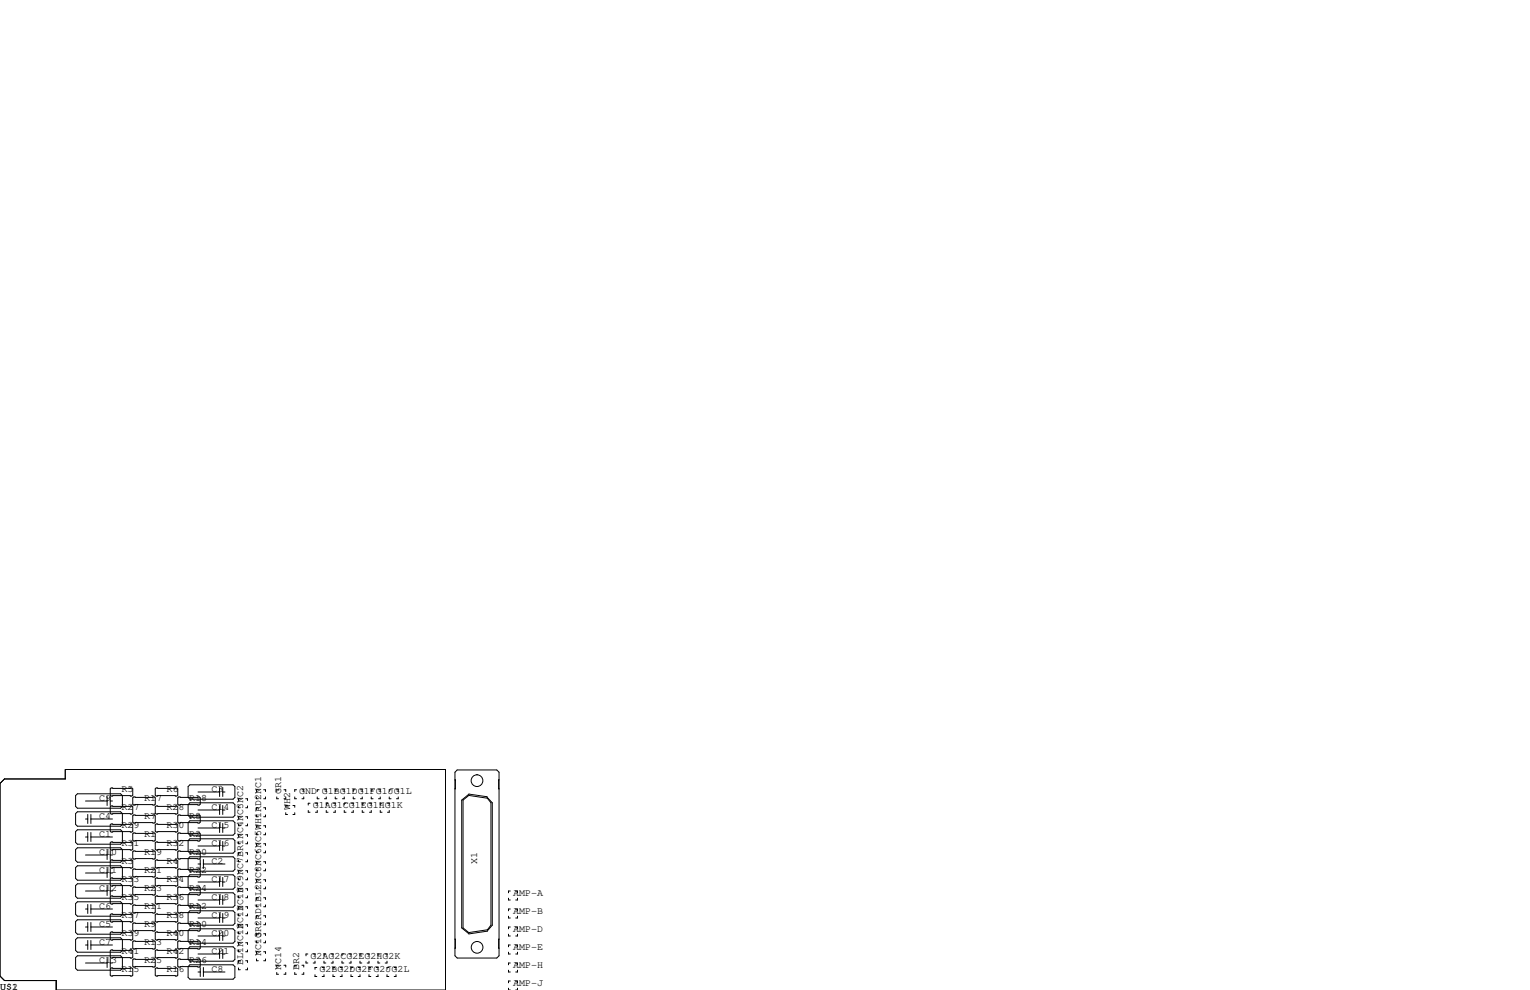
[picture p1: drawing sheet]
<svg xmlns="http://www.w3.org/2000/svg" width="432mm" height="279mm" viewBox="0 0 432 279" stroke-linecap="round" stroke-linejoin="round" font-family="sans-serif">
<g fill="none" stroke="#000" stroke-width=".28">
<path d="M128.4 217.9l.6-.6h11.2l.6 .6v51.8l-.6 .7h-11.2l-.6-.7zM0 221.1l1.3-1.3h17.1v-2.6h107.3v62.2h-109.8v-2.7h-14.6l-1.3-1.2zM21.8 234.2h12.2l.5 .5v3l-.5 .6h-12.2l-.5-.6v-3zM21.8 224h12.2l.5 .5v3.1l-.5 .5h-12.2l-.5-.5v-3.1zM21.8 229.1h12.2l.5 .5v3.1l-.5 .5h-12.2l-.5-.5v-3.1zM21.8 239.3h12.2l.5 .5v3l-.5 .5h-12.2l-.5-.5v-3zM24.1 236.2h.7M24.1 231.1h.7M24.1 226.1h6.1M24.8 229.9v2.5M24.8 234.9v2.6M25.7 229.9v2.5"/>
<path d="M25.7 234.9v2.6M25.7 236.2h6.1M25.7 231.1h6.1M30.2 224.8v2.5M31.1 224.8v2.5M31.1 226.1h.7M31.4 222.4h5.8l.3 .2v1.8l-.3 .3h-5.8l-.3-.3v-1.8zM31.4 227.5h5.8l.3 .2v1.8l-.3 .2h-5.8l-.3-.2v-1.8zM31.4 232.5h5.8l.3 .3v1.8l-.3 .2h-5.8l-.3-.2v-1.8zM31.4 237.6h5.8l.3 .3v1.7l-.3 .3h-5.8l-.3-.3v-1.7zM37.7 235.1h5.9l.2 .2v1.8l-.2 .3h-5.9l-.2-.3v-1.8zM37.7 224.9h5.9l.2 .3v1.7l-.2 .3h-5.9l-.2-.3v-1.7z"/>
<path d="M37.7 230h5.9l.2 .3v1.7l-.2 .3h-5.9l-.2-.3v-1.7zM44.1 222.4h5.8l.3 .2v1.8l-.3 .3h-5.8l-.3-.3v-1.8zM44.1 227.5h5.8l.3 .2v1.8l-.3 .2h-5.8l-.3-.2v-1.8zM44.1 232.5h5.8l.3 .3v1.8l-.3 .2h-5.8l-.3-.2v-1.8zM44.1 237.6h5.8l.3 .3v1.7l-.3 .3h-5.8l-.3-.3v-1.7zM50.4 235.1h5.9l.2 .2v1.8l-.2 .3h-5.9l-.2-.3v-1.8zM50.4 224.9h5.9l.2 .3v1.7l-.2 .3h-5.9l-.2-.3v-1.7zM50.4 230h5.9l.2 .3v1.7l-.2 .3h-5.9l-.2-.3v-1.7zM53.6 221.5h12.2l.5 .5v3l-.5 .6h-12.2l-.5-.6v-3zM53.6 226.6h12.2l.5 .5v3l-.5 .5h-12.2l-.5-.5v-3zM53.6 231.6h12.2l.5 .6v3l-.5 .5h-12.2l-.5-.5v-3zM53.6 236.7h12.2l.5 .5v3.1l-.5 .5h-12.2l-.5-.5v-3.1z"/>
<path d="M55.9 223.5h6.1M55.9 228.6h6.1M55.9 233.7h6.1M55.9 238.8h6.1M62 222.2v2.6M62 227.3v2.6M62 232.4v2.5M62 237.5v2.5M62.9 222.2v2.6M62.9 227.3v2.6M62.9 232.4v2.5M62.9 237.5v2.5"/>
<path d="M62.9 223.5h.6M62.9 228.6h.6M62.9 233.7h.6M62.9 238.8h.6M67.3 232.5v.5h.5M67.3 227.5v.5h.5M67.3 237.6v.5h.5M67.8 235.6h-.5v.5M67.8 225.4h-.5v.5M67.8 230.5h-.5v.5M69.3 235.6h.6v.5M69.3 225.4h.6v.5"/>
<path d="M69.3 230.5h.6v.5M69.9 232.5v.5h-.6M69.9 227.5v.5h-.6M69.9 237.6v.5h-.6M72.4 235.1v.5h.5M72.4 224.9v.5h.5M72.4 230v.5h.5M72.9 233h-.5v.6M72.9 222.9h-.5v.5M72.9 228h-.5v.5M72.9 238.1h-.5v.5M74.4 222.9h.5v.5"/>
<path d="M74.4 228h.5v.5M74.4 233h.5v.6M74.4 238.1h.5v.5M74.9 235.1v.5h-.5M74.9 224.9v.5h-.5M74.9 230v.5h-.5M78.1 224.9v.5h.5M78.6 222.9h-.5v.5M80.1 222.9h.5v.5M80.6 224.9v.5h-.5M80.6 229.4v.5h.6M81.2 227.3h-.6v.5"/>
<path d="M82.7 227.3h.5v.5M83.2 224.9v.5h.5M83.2 229.4v.5h-.5M83.7 222.9h-.5v.5M85.2 222.9h.5v.5M85.7 224.9v.5h-.5M87 228.7v.5h.5M87.5 226.7h-.5v.5M89 226.7h.5v.5M89.5 224.9v.5h.5M89.5 228.7v.5h-.5M90 222.9h-.5v.5"/>
<path d="M91.6 222.9h.5v.5M92.1 228.7v.5h.5M92.1 224.9v.5h-.5M92.6 226.7h-.5v.5M94.1 226.7h.5v.5M94.6 228.7v.5h-.5M94.6 224.9v.5h.5M95.1 222.9h-.5v.5M96.6 222.9h.6v.5M97.2 228.7v.5h.5M97.2 224.9v.5h-.6M97.7 226.7h-.5v.5"/>
<path d="M99.2 226.7h.5v.5M99.7 228.7v.5h-.5M99.7 224.9v.5h.5M100.2 222.9h-.5v.5M101.7 222.9h.5v.5M102.2 228.7v.5h.5M102.2 224.9v.5h-.5M102.7 226.7h-.5v.5M104.3 226.7h.5v.5M104.8 228.7v.5h-.5M104.8 224.9v.5h.5M105.3 222.9h-.5v.5"/>
<path d="M106.8 222.9h.5v.5M107.3 228.7v.5h.5M107.3 224.9v.5h-.5M107.8 226.7h-.5v.5M109.3 226.7h.6v.5M109.9 228.7v.5h-.6M109.9 224.9v.5h.5M110.4 222.9h-.5v.5M111.9 222.9h.5v.5M112.4 224.9v.5h-.5M128.4 220.1v2.5M130.7 225.8l1.6-1.3 5.2 .8 1.1 1.3v34.5l-1 1.3-5.3 .8-1.6-1.3z"/>
<path d="M132.3 224.1l5.2 .8M132.4 224.1l-2.1 1.7v36.1l2.1 1.7M137.3 224.8l1.6 1.8v34.5l-1.5 1.7M140.8 220.1v2.5M21.8 244.3h12.2l.5 .6v3l-.5 .5h-12.2l-.5-.5v-3zM21.8 249.4h12.2l.5 .5v3.1l-.5 .5h-12.2l-.5-.5v-3.1zM21.8 254.5h12.2l.5 .5v3.1l-.5 .5h-12.2l-.5-.5v-3.1zM21.8 259.6h12.2l.5 .5v3l-.5 .6h-12.2l-.5-.6v-3zM24.1 256.5h.7M24.1 241.3h6.1M24.1 246.4h6.1M24.1 251.5h6.1"/>
<path d="M24.8 255.3v2.5M25.7 255.3v2.5M25.7 256.5h6.1M30.2 240v2.6M30.2 245.1v2.5M30.2 250.2v2.5M31.1 240v2.6M31.1 245.1v2.5M31.1 250.2v2.5M31.1 241.3h.7M31.1 246.4h.7M31.1 251.5h.7"/>
<path d="M31.4 242.7h5.8l.3 .3v1.7l-.3 .3h-5.8l-.3-.3v-1.7zM31.4 247.8h5.8l.3 .2v1.8l-.3 .3h-5.8l-.3-.3v-1.8zM31.4 252.9h5.8l.3 .2v1.8l-.3 .2h-5.8l-.3-.2v-1.8zM31.4 257.9h5.8l.3 .3v1.8l-.3 .2h-5.8l-.3-.2v-1.8zM37.5 245.5l.2-.3h5.9l.2 .3v1.8l-.2 .2h-5.9l-.2-.2zM37.5 250.6l.2-.3h5.9l.2 .3v1.7l-.2 .3h-5.9l-.2-.3zM37.5 255.7l.2-.3h5.9l.2 .3v1.7l-.2 .3h-5.9l-.2-.3zM37.7 240.2h5.9l.2 .2v1.8l-.2 .2h-5.9l-.2-.2v-1.8zM43.8 248l.3-.2h5.8l.3 .2v1.8l-.3 .3h-5.8l-.3-.3zM43.8 253.1l.3-.2h5.8l.3 .2v1.8l-.3 .2h-5.8l-.3-.2zM43.8 258.2l.3-.3h5.8l.3 .3v1.8l-.3 .2h-5.8l-.3-.2zM44.1 242.7h5.8l.3 .3v1.7l-.3 .3h-5.8l-.3-.3v-1.7z"/>
<path d="M50.2 245.5l.2-.3h5.9l.2 .3v1.8l-.2 .2h-5.9l-.2-.2zM50.2 250.6l.2-.3h5.9l.2 .3v1.7l-.2 .3h-5.9l-.2-.3zM50.2 255.7l.2-.3h5.9l.2 .3v1.7l-.2 .3h-5.9l-.2-.3zM50.4 240.2h5.9l.2 .2v1.8l-.2 .2h-5.9l-.2-.2v-1.8zM53.6 241.8h12.2l.5 .5v3.1l-.5 .5h-12.2l-.5-.5v-3.1zM53.6 246.9h12.2l.5 .5v3l-.5 .6h-12.2l-.5-.6v-3zM53.6 252h12.2l.5 .5v3l-.5 .5h-12.2l-.5-.5v-3zM53.6 257h12.2l.5 .6v3l-.5 .5h-12.2l-.5-.5v-3zM55.9 243.8h.6M55.9 248.9h6.1M55.9 254h6.1M55.9 259.1h6.1"/>
<path d="M56.5 242.6v2.5M57.4 242.6v2.5M57.4 243.8h6.1M62 247.6v2.6M62 252.7v2.6M62 257.8v2.5M62.9 247.6v2.6M62.9 252.7v2.6M62.9 257.8v2.5M62.9 248.9h.6M62.9 254h.6M62.9 259.1h.6"/>
<path d="M67.3 242.7v.5h.5M67.3 247.8v.5h.5M67.3 252.9v.5h.5M67.3 257.9v.5h.5M67.8 240.7h-.5v.5M67.8 245.7h-.5v.6M67.8 250.8h-.5v.5M67.8 255.9h-.5v.5M69.3 240.7h.6v.5M69.3 245.7h.6v.6M69.3 250.8h.6v.5M69.3 255.9h.6v.5"/>
<path d="M69.9 242.7v.5h-.6M69.9 247.8v.5h-.6M69.9 252.9v.5h-.6M69.9 257.9v.5h-.6M72.4 240.2v.5h.5M72.4 245.2v.5h.5M72.4 250.3v.5h.5M72.4 255.4v.5h.5M72.9 243.2h-.5v.5M72.9 248.3h-.5v.5M72.9 253.4h-.5v.5M72.9 258.4h-.5v.6"/>
<path d="M74.4 243.2h.5v.5M74.4 248.3h.5v.5M74.4 253.4h.5v.5M74.4 258.4h.5v.6M74.9 240.2v.5h-.5M74.9 245.2v.5h-.5M74.9 250.3v.5h-.5M74.9 255.4v.5h-.5M143.5 253.5v.5h.5M143.5 258.6v.5h.5M144 256.5h-.5v.5M144 251.5h-.5v.5"/>
<path d="M145.5 256.5h.6v.5M145.5 251.5h.6v.5M146.1 253.5v.5h-.6M146.1 258.6v.5h-.6M21.8 264.7h12.2l.5 .5v3l-.5 .5h-12.2l-.5-.5v-3zM21.8 269.7h12.2l.5 .6v3l-.5 .5h-12.2l-.5-.5v-3zM24.1 271.8h6.1M24.1 261.6h.7M24.1 266.7h.7M24.8 260.3v2.6M24.8 265.4v2.6M25.7 260.3v2.6"/>
<path d="M25.7 265.4v2.6M25.7 261.6h6.1M25.7 266.7h6.1M30.2 270.5v2.5M31.1 270.5v2.5M31.1 271.8h.7M31.4 263h5.8l.3 .3v1.7l-.3 .3h-5.8l-.3-.3v-1.7zM31.4 268.1h5.8l.3 .3v1.7l-.3 .3h-5.8l-.3-.3v-1.7zM31.4 273.2h5.8l.3 .2v1.8l-.3 .3h-5.8l-.3-.3v-1.8zM37.5 260.7l.2-.2h5.9l.2 .2v1.8l-.2 .3h-5.9l-.2-.3zM37.5 265.8l.2-.2h5.9l.2 .2v1.8l-.2 .2h-5.9l-.2-.2zM37.5 270.9l.2-.3h5.9l.2 .3v1.8l-.2 .2h-5.9l-.2-.2z"/>
<path d="M43.8 263.3l.3-.3h5.8l.3 .3v1.7l-.3 .3h-5.8l-.3-.3zM43.8 268.4l.3-.3h5.8l.3 .3v1.7l-.3 .3h-5.8l-.3-.3zM43.8 273.4l.3-.2h5.8l.3 .2v1.8l-.3 .3h-5.8l-.3-.3zM50.2 260.7l.2-.2h5.9l.2 .2v1.8l-.2 .3h-5.9l-.2-.3zM50.2 265.8l.2-.2h5.9l.2 .2v1.8l-.2 .2h-5.9l-.2-.2zM50.2 270.9l.2-.3h5.9l.2 .3v1.8l-.2 .2h-5.9l-.2-.2zM53.6 262.1h12.2l.5 .5v3.1l-.5 .5h-12.2l-.5-.5v-3.1zM53.6 267.2h12.2l.5 .5v3.1l-.5 .5h-12.2l-.5-.5v-3.1zM53.6 272.3h12.2l.5 .5v3l-.5 .6h-12.2l-.5-.6v-3zM55.9 269.2h6.1M55.9 274.3h.6M55.9 264.2h6.1"/>
<path d="M56.5 273v2.6M57.4 273v2.6M57.4 274.3h6.1M62 262.9v2.5M62 268v2.5M62.9 269.2h.6M62.9 262.9v2.5M62.9 268v2.5M62.9 264.2h.6M67.3 263v.5h.5M67.3 268.1v.5h.5M67.3 273.2v.5h.5"/>
<path d="M67.8 261h-.5v.5M67.8 266.1h-.5v.5M67.8 271.1h-.5v.6M69.3 261h.6v.5M69.3 266.1h.6v.5M69.3 271.1h.6v.6M69.9 263v.5h-.6M69.9 268.1v.5h-.6M69.9 273.2v.5h-.6M72.4 260.5v.5h.5M72.4 265.6v.5h.5M72.4 270.6v.5h.5"/>
<path d="M72.9 263.5h-.5v.5M72.9 268.6h-.5v.5M74.4 263.5h.5v.5M74.4 268.6h.5v.5M74.9 260.5v.5h-.5M74.9 265.6v.5h-.5M74.9 270.6v.5h-.5M78.1 274.4v.6h.5M78.6 272.4h-.5v.5M80.1 272.4h.5v.5M80.6 274.4v.6h-.5M83.2 274.4v.6h.5"/>
<path d="M83.7 272.4h-.5v.5M85.2 272.4h.5v.5M85.7 274.4v.6h-.5M86.4 271.3v.5h.5M86.9 269.2h-.5v.5M88.4 269.2h.5v.5M88.9 271.3v.5h-.5M88.9 275.1v.5h.5M89.4 273h-.5v.6M90.9 273h.5v.6M91.4 271.3v.5h.5M91.4 275.1v.5h-.5"/>
<path d="M91.9 269.2h-.5v.5M93.5 269.2h.5v.5M94 271.3v.5h-.5M94 275.1v.5h.5M94.5 273h-.5v.6M96 273h.5v.6M96.5 271.3v.5h.5M96.5 275.1v.5h-.5M97 269.2h-.5v.5M98.6 269.2h.5v.5M99.1 271.3v.5h-.5M99.1 275.1v.5h.5"/>
<path d="M99.6 273h-.5v.6M101.1 273h.5v.6M101.6 271.3v.5h.5M101.6 275.1v.5h-.5M102.1 269.2h-.5v.5M103.6 269.2h.5v.5M104.1 271.3v.5h-.5M104.1 275.1v.5h.5M104.6 273h-.5v.6M106.2 273h.5v.6M106.7 271.3v.5h.5M106.7 275.1v.5h-.5"/>
<path d="M107.2 269.2h-.5v.5M108.7 269.2h.5v.5M109.2 271.3v.5h-.5M109.2 275.1v.5h.5M109.7 273h-.5v.6M111.3 273h.5v.6M111.8 275.1v.5h-.5M128.4 265v2.6M137.6 262.8l-5.3 .8M140.8 265v2.6M143.5 278.9v.5h.5M143.5 268.7v.5h.5"/>
<path d="M143.5 273.8v.5h.5M143.5 263.7v.5h.5M144 271.8h-.5v.5M144 261.6h-.5v.5M144 266.7h-.5v.5M144 276.9h-.5v.5M145.5 271.8h.6v.5M145.5 261.6h.6v.5M145.5 266.7h.6v.5M145.5 276.9h.6v.5M146.1 278.9v.5h-.6M146.1 268.7v.5h-.6"/>
<path d="M146.1 273.8v.5h-.6M146.1 263.7v.5h-.6"/>
<circle cx="134.6" cy="220.3" r="1.65"/>
<circle cx="134.6" cy="267.4" r="1.65"/>
</g>
<g font-size="2.8">
<text x="27.9" y="226.1">C9</text>
<text x="34.3" y="223.5">R5</text>
<text x="40.6" y="226.1">R17</text>
<text x="47" y="223.5">R6</text>
<text x="53.3" y="226.1">R18</text>
<text x="59.7" y="223.5">C3</text>
<text x="79.4" y="224.2" transform="rotate(-90 79.4 224.2)">GR1</text>
<text x="84.5" y="224.2">GND G1BG1DG1FG1JG1L</text>
<text x="88.3" y="228">G1AG1CG1EG1HG1K</text>
<text x="27.9" y="231.1">C4</text>
<text x="34.3" y="228.6">R27</text>
<text x="34.3" y="233.7">R29</text>
<text x="40.6" y="231.1">R7</text>
<text x="47" y="228.6">R28</text>
<text x="47" y="233.7">R30</text>
<text x="53.3" y="231.1">R8</text>
<text x="59.7" y="228.6">C14</text>
<text x="59.7" y="233.7">C15</text>
<text x="81.9" y="228.6" transform="rotate(-90 81.9 228.6)">WH2</text>
<text x="27.9" y="236.2">C1</text>
<text x="34.3" y="238.8">R31</text>
<text x="40.6" y="236.2">R1</text>
<text x="47" y="238.8">R32</text>
<text x="53.3" y="236.2">R2</text>
<text x="59.7" y="238.8">C16</text>
<text x="27.9" y="241.3">C10</text>
<text x="34.3" y="243.8">R3</text>
<text x="40.6" y="241.3">R19</text>
<text x="47" y="243.8">R4</text>
<text x="53.3" y="241.3">R20</text>
<text x="59.7" y="243.8">C2</text>
<text x="134.6" y="243.8" transform="rotate(-90 134.6 243.8)">X1</text>
<text x="27.9" y="246.4">C11</text>
<text x="27.9" y="251.5">C12</text>
<text x="34.3" y="248.9">R33</text>
<text x="40.6" y="246.4">R21</text>
<text x="40.6" y="251.5">R23</text>
<text x="47" y="248.9">R34</text>
<text x="53.3" y="246.4">R22</text>
<text x="53.3" y="251.5">R24</text>
<text x="59.7" y="248.9">C17</text>
<text x="27.9" y="256.5">C6</text>
<text x="34.3" y="254">R35</text>
<text x="40.6" y="256.5">R11</text>
<text x="47" y="254">R36</text>
<text x="53.3" y="256.5">R12</text>
<text x="59.7" y="254">C18</text>
<text x="68.6" y="257.2" transform="rotate(-90 68.6 257.2)">NC10</text>
<text x="68.6" y="252.1" transform="rotate(-90 68.6 252.1)">NC9NC7BR1NC4NC3NC2</text>
<text x="144.8" y="252.7">AMP-A</text>
<text x="144.8" y="257.8">AMP-B</text>
<text x="27.9" y="261.6">C5</text>
<text x="34.3" y="259.1">R37</text>
<text x="40.6" y="261.6">R9</text>
<text x="47" y="259.1">R38</text>
<text x="53.3" y="261.6">R10</text>
<text x="59.7" y="259.1">C19</text>
<text x="68.6" y="262.3" transform="rotate(-90 68.6 262.3)">NC11</text>
<text x="144.8" y="262.9">AMP-D</text>
<text x="27.9" y="266.7">C7</text>
<text x="34.3" y="264.2">R39</text>
<text x="34.3" y="269.2">R41</text>
<text x="40.6" y="266.7">R13</text>
<text x="47" y="264.2">R40</text>
<text x="47" y="269.2">R42</text>
<text x="53.3" y="266.7">R14</text>
<text x="59.7" y="264.2">C20</text>
<text x="59.7" y="269.2">C21</text>
<text x="73.7" y="269.9" transform="rotate(-90 73.7 269.9)">NC13</text>
<text x="73.7" y="264.8" transform="rotate(-90 73.7 264.8)">GR2RD1BL2NC8NC6NC5WH1RD2NC1</text>
<text x="144.8" y="268">AMP-E</text>
<text x="27.9" y="271.8">C13</text>
<text x="34.3" y="274.3">R15</text>
<text x="40.6" y="271.8">R25</text>
<text x="47" y="274.3">R16</text>
<text x="53.3" y="271.8">R26</text>
<text x="59.7" y="274.3">C8</text>
<text x="68.6" y="272.4" transform="rotate(-90 68.6 272.4)">BL1NC12</text>
<text x="79.4" y="273.7" transform="rotate(-90 79.4 273.7)">NC14</text>
<text x="84.5" y="273.7" transform="rotate(-90 84.5 273.7)">BR2</text>
<text x="87.6" y="270.5">G2AG2CG2EG2HG2K</text>
<text x="90.2" y="274.3">G2BG2DG2FG2JG2L</text>
<text x="144.8" y="273">AMP-H</text>
<text x="0" y="279.4">U$1</text>
<text x="3.4" y="279.4">2</text>
<text x="144.8" y="278.1">AMP-J</text>
</g>
</svg>
